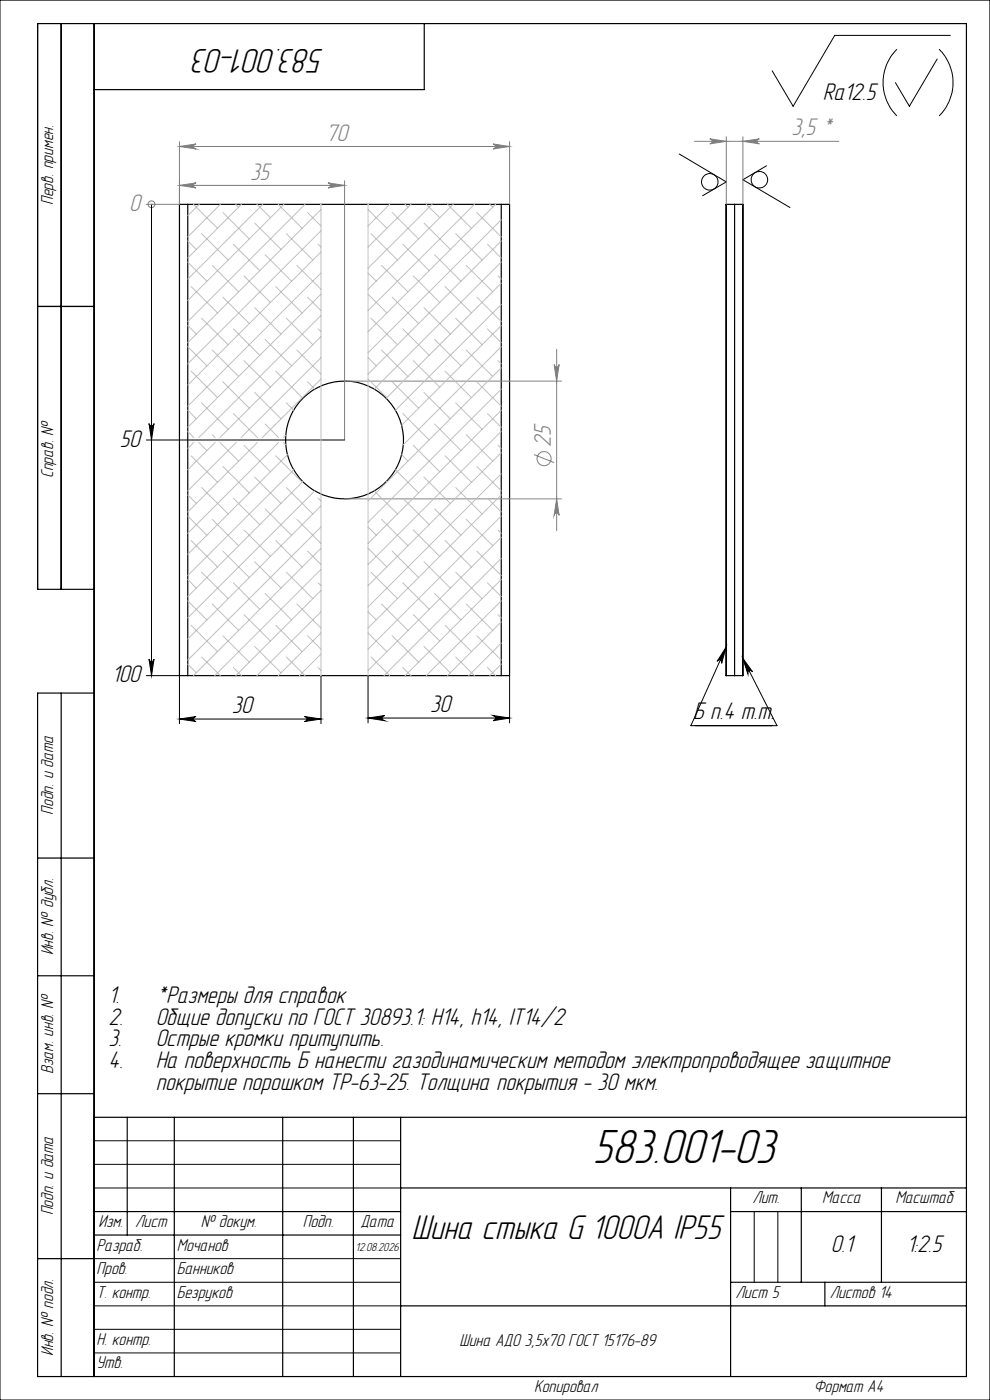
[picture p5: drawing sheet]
<svg xmlns="http://www.w3.org/2000/svg" width="210mm" height="297mm" viewBox="0 0 210 297" stroke-linecap="round" stroke-linejoin="round" font-family="sans-serif">
<g fill="none" stroke="#000" stroke-width=".25">
<path d="M13 5v120M20 5v287M90 5v14h-70M39.8 43.4h-1.7v99.9h1.7M39.8 43.4v99.9M39.8 43.4h66.5M106.3 43.4h1.8v99.9h-1.8M106.3 43.4v99.9M154.1 43.4h1.7M154.1 43.4v99.9M155.8 43.4h1.8M155.8 43.4v99.9"/>
<path d="M157.6 43.4v99.9M8 65h12M20 125h-12v-120h197v287h-197v-145h12M13 147v145M39.8 143.3h66.5M154.1 143.3h1.7M155.8 143.3h1.8M8 182h12M8 207h12M8 232h12M20 237h185M27 237v25"/>
<path d="M37 237v55M60 237v55M75 237v55M85 237v55M20 257h65M85 252h120M155 252v40M155 257h50M170 252v20M187 252v20M8 267h12M20 262h65"/>
<path d="M85 277h120M155 272h50M175 272v5"/>
<circle cx="73.1" cy="93.3" r="12.5"/>
</g>
<g fill="none" stroke="#808080" stroke-width=".21">
<path d="M38.1 39.3l3.5-.5a.53 .53 0 0 0-.5 .5 .53 .53 0 0 0 .5 .6zM38.1 31.1l3.5-.6a.53 .53 0 0 0-.5 .6 .53 .53 0 0 0 .5 .5zM38.1 30.1v13.2M38.1 39.3h35M38.1 31.1h70M69.6 38.8l3.5 .5-3.5 .6a.53 .53 0 0 0 .5-.6 .53 .53 0 0 0-.5-.5zM73.1 38.3v55M104.6 30.5l3.5 .6-3.5 .5a.53 .53 0 0 0 .5-.5 .53 .53 0 0 0-.5-.6zM108.1 30.1v13.2M147.3 30h30.6M150.6 29.5l3.5 .5-3.5 .5a.53 .53 0 0 0 .5-.5 .53 .53 0 0 0-.5-.5zM154.1 29v14.3"/>
<path d="M157.6 30l3.5-.5a.53 .53 0 0 0-.5 .5 .53 .53 0 0 0 .5 .5zM157.6 29v14.3M31 43.4h7.1M32.1 43.4h.1M117.5 77.3a.53 .53 0 0 0 .6 .6 .53 .53 0 0 0 .5-.6l-.5 3.6zM118.1 74.1v38.5M73.1 80.9h46M113.3 96.4l4.2 1.7M73.1 105.8h46M118.1 105.8l.5 3.5a.53 .53 0 0 0-.5-.5 .53 .53 0 0 0-.6 .5z"/>
<circle cx="32.1" cy="43.3" r=".72"/>
<circle cx="115.4" cy="97.3" r="1.48"/>
</g>
<g fill="none" stroke="#000" stroke-width=".21">
<path d="M0 0h210v297h-210zM190.3 10.4a10 10 0 0 0 0 14.2M198.8 12.5l-5.9 10-3-5M199.2 10.4a10 10 0 0 1 0 14.2M201.6 7.5h-24.5l-8.9 15-4.4-7.5M144.1 32.7l10 5.9-5.1 2.9M162.6 35.2l-5 2.9 10 5.9M32.1 43.4v99.9M31 93.3h42.1M31.6 89.8a.53 .53 0 0 0 .5 .6 .53 .53 0 0 0 .6-.6l-.6 3.5zM31.6 139.8a.53 .53 0 0 0 .5 .5 .53 .53 0 0 0 .6-.5l-.6 3.5zM154 137.3l-.9 3.4a.52 .52 0 0 0-.3-.7 .52 .52 0 0 0-.7 .3z"/>
<path d="M154 137.3l-7.5 16.6h18.3l-7.2-14.3M157.6 139.6l2 2.9a.55 .55 0 0 0-.7-.2 .55 .55 0 0 0-.3 .7zM31 143.3h7.1v10.2M38.1 152.5l3.5-.5a.53 .53 0 0 0-.5 .5 .53 .53 0 0 0 .5 .6zM38.1 152.5h30M64.6 152l3.5 .5-3.5 .6a.53 .53 0 0 0 .5-.6 .53 .53 0 0 0-.5-.5zM68.1 143.3v10.2M78.1 152.3l3.5-.5a.55 .55 0 0 0-.5 .5 .55 .55 0 0 0 .5 .6zM78.1 143.3v10M78.1 152.3h30M104.6 151.8l3.5 .5-3.5 .6a.55 .55 0 0 0 .5-.6 .55 .55 0 0 0-.5-.5zM108.1 143.3v10"/>
<path d="M20 242h65M20 247h65M20 252h65M160 257v15M165 257v15M20 267h65M20 272h65M20 277h65M20 282h65M20 287h65"/>
<circle cx="150.6" cy="38.6" r="1.75"/>
<circle cx="161.1" cy="38.1" r="1.74"/>
</g>
<g fill="none" stroke="#c0c0c0" stroke-width=".21">
<path d="M39.8 55.6l4.1 4.1M39.8 51.1l1.9 1.8M41 43.4l5.1 5M42.3 43.4l-2.5 2.4M42.8 49.6l5.6 5.6M45 56.3l5.6 5.6M46.7 43.4l-6.9 6.9M47.3 45.1l5.6 5.6M49.5 51.8l5.6 5.6M50 43.4l.6 .6M51.2 43.4l-11.4 11.3M51.8 58.5l5.6 5.7"/>
<path d="M54 47.3l5.6 5.6M54.5 43.4l2.9 2.8M55.7 43.4l-15.9 15.8M56.2 54l5.6 5.7M59 43.4l5.1 5M60.2 43.4l-20.4 20.3M60.7 49.6l5.7 5.6M63 56.3l5.1 5.1M64.7 43.4l-24.9 24.8M65.2 45.1l2.9 2.8M67.5 51.8l.6 .6M68 43.4h.1"/>
<path d="M68.1 43.4v99.9M68.1 44.4l-28.3 28.3M68.1 49l-28.3 28.2M68.1 53.4l-28.3 28.3M68.1 57.9l-28.3 28.3M78.1 43.4v99.9M78.1 57.9l1.7 1.8M78.1 44.4l4 4M78.2 43.4h-.1M78.7 49.6l5.6 5.6M80.9 56.3l5.6 5.6M82.7 43.4l-4.6 4.5"/>
<path d="M83.2 45.1l5.6 5.6M85.4 51.8l5.7 5.6M85.9 43.4l.6 .6M87.2 43.4l-9.1 9M87.7 58.5l5.6 5.7M89.9 47.3l5.6 5.6M90.4 43.4l2.9 2.8M91.7 43.4l-13.6 13.5M92.2 54l5.6 5.7M94.9 43.4l5.1 5M96.1 43.4l-18 18M96.7 49.6l5.6 5.6"/>
<path d="M98.9 56.3l5.6 5.6M100.6 43.4l-22.5 22.5M101.1 45.1l5.2 5.2M103.4 51.8l2.9 2.9M103.9 43.4l.6 .6M105.1 43.4l-27 27M105.6 58.5l.7 .7M106.3 51.1l-28.2 28.3M106.3 55.6l-26.9 26.9M106.3 46.6l-28.2 28.3M39.8 73.6l4.1 4M39.8 69.1l1.9 1.8"/>
<path d="M40.5 78.7l5.6 5.6M40.5 60.8l5.6 5.6M42.8 67.5l5.6 5.6M45 74.3l5.6 5.6M47.3 63l5.6 5.6M49.5 69.8l5.6 5.6M51.8 76.5l5.6 5.6M54 65.3l5.6 5.6M56.2 72l5.6 5.6M58.5 78.7l5.6 5.6M58.5 60.8l5.6 5.6M60.7 67.5l5.7 5.6"/>
<path d="M63 74.3l5.1 5.1M65.2 63l2.9 2.9M67.5 69.8l.6 .6M68.1 62.4l-28.3 28.3M68.1 66.9l-25.9 25.9M68.1 71.4l-21.5 21.4M68.1 75.9l-17 16.9M78.1 75.9l1.7 1.7M78.1 62.4l4 4M78.7 67.5l5.6 5.6M80.9 74.3l5.6 5.6M83.2 63l5.6 5.6"/>
<path d="M85.4 69.8l5.7 5.6M87.7 76.5l5.6 5.6M89.9 65.3l5.6 5.6M92.2 72l5.6 5.6M94.4 78.7l5.6 5.6M94.4 60.8l5.6 5.6M96.7 67.5l5.6 5.6M98.9 74.3l5.6 5.6M101.1 63l5.2 5.2M103.4 69.8l2.9 2.9M105.6 76.5l.7 .7M106.3 60.1l-24.4 24.4"/>
<path d="M106.3 64.6l-22.4 22.4M106.3 69.1l-21.1 21.1M106.3 78l-28.2 28.3M106.3 73.6l-20.8 20.8M39.8 87l1.9 1.9M39.8 91.5l1.3 1.3M40.5 96.7l5.6 5.6M41.1 93.8l-1.3 1.3M42.2 93.8l1.7 1.8M42.8 85.5l5.6 5.6M45 92.2l.6 .6M45.6 93.8l-5.8 5.9"/>
<path d="M46.6 93.8l4 4M47.3 99l5.6 5.6M47.3 81l5.6 5.6M49.5 87.7l5.1 5.1M50.1 93.8l-10.3 10.3M51.8 94.5l5.6 5.6M54 83.3l5.6 5.6M54.6 93.8l-14.8 14.8M56.2 90l2.9 2.8M58.5 96.7l5.6 5.6M59.1 93.8l-19.3 19.3M60.1 93.8l.5 .6"/>
<path d="M60.6 92.3l-.5 .5M60.7 85.5l1.6 1.5M61 96.4l-21.2 21.2M62.3 99.7l-22.5 22.4M65.2 81l1.6 1.5M68.1 80.4l-12.5 12.4M78.1 80.4l4 3.9M83.2 81l5.6 5.6M83.9 99.7l4.9 4.9M85.2 96.4l1.3 1.4M85.4 87.7l5.7 5.6M87.7 94.5l5.6 5.6"/>
<path d="M89.9 83.3l5.6 5.6M92.2 90l5.6 5.6M94.4 96.7l5.6 5.6M96.7 85.5l5.6 5.6M98.9 92.2l5.6 5.6M101.1 99l5.2 5.1M101.1 81l5.2 5.2M103.4 87.7l2.9 3M105.6 94.5l.7 .6M106.3 82.5l-28.2 28.3M106.3 87l-28.2 28.3M106.3 91.5l-28.2 28.3"/>
<path d="M106.3 96l-28.2 28.2M39.8 109.5l4.1 4.1M39.8 105l1.9 1.8M40.5 114.6l5.6 5.7M42.8 103.4l5.6 5.6M45 110.2l5.6 5.6M47.3 116.9l5.6 5.6M49.5 105.7l5.6 5.6M51.8 112.4l5.6 5.6M54 119.2l5.6 5.6M54 101.2l5.6 5.6M56.2 107.9l5.6 5.7"/>
<path d="M58.5 114.6l5.6 5.7M60.7 103.4l5.7 5.6M63 110.2l5.1 5.1M64.2 102.2l-24.4 24.4M65.2 116.9l2.9 2.9M66.8 104.1l-27 27M67.5 105.7l.6 .6M68.1 107.3l-28.3 28.3M68.1 111.8l-28.3 28.2M68.1 116.3l-27.1 27M78.1 116.3l4 4M78.1 111.8l1.7 1.8"/>
<path d="M79.4 104.1l4.9 4.9M80.9 110.2l5.6 5.6M81.9 102.2l.2 .1M83.2 116.9l5.6 5.6M85.4 105.7l5.7 5.6M87.7 112.4l5.6 5.6M89.9 119.2l5.6 5.6M89.9 101.2l5.6 5.6M92.2 107.9l5.6 5.7M94.4 114.6l5.6 5.7M96.7 103.4l5.6 5.6M98.9 110.2l5.6 5.6"/>
<path d="M101.1 116.9l5.2 5.2M103.4 105.7l2.9 2.9M105.6 112.4l.7 .7M106.3 100.5l-28.2 28.3M106.3 105l-28.2 28.2M106.3 109.5l-28.2 28.2M106.3 114l-28.2 28.2M106.3 118.5l-24.8 24.8M39.8 127.5l4.1 4M39.8 122.9l1.9 1.9M40.5 132.6l5.6 5.7M42.8 139.4l3.9 3.9"/>
<path d="M42.8 121.4l5.6 5.6M45 128.1l5.6 5.6M47.3 134.9l5.6 5.6M49.5 123.6l5.6 5.7M51.8 130.4l5.6 5.6M54 137.1l5.6 5.6M56.2 125.9l5.6 5.6M58.5 132.6l5.6 5.7M60.7 139.4l4 3.9M60.7 121.4l5.7 5.6M63 128.1l5.1 5.1M65.2 134.9l2.9 2.8"/>
<path d="M67.5 123.6l.6 .6M68.1 120.8l-22.6 22.5M68.1 125.3l-18.1 18M68.1 129.8l-13.6 13.5M68.1 134.3l-9.1 9M68.1 138.7l-4.6 4.6M78.1 134.3l4 4M78.1 129.8l1.7 1.7M78.7 139.4l4 3.9M78.7 121.4l5.6 5.6M80.9 128.1l5.6 5.6M83.2 134.9l5.6 5.6"/>
<path d="M85.4 123.6l5.7 5.7M87.7 130.4l5.6 5.6M89.9 137.1l5.6 5.6M92.2 125.9l5.6 5.6M94.4 132.6l5.6 5.7M96.7 139.4l3.9 3.9M96.7 121.4l5.6 5.6M98.9 128.1l5.6 5.6M101.1 134.9l5.2 5.1M103.4 123.6l2.9 3M105.6 130.4l.7 .7M106.3 122.9l-20.4 20.4"/>
<path d="M106.3 127.5l-15.9 15.8M106.3 131.9l-11.4 11.4M106.3 136.4l-6.9 6.9M39.8 140.9l1.9 1.8M49.5 141.6l1.7 1.7M67.5 141.6l.6 .6M68.1 143.2l-.1 .1M85.4 141.6l1.8 1.7M103.4 141.6l1.7 1.7M106.3 140.9l-2.4 2.4"/>
</g>
<path d="M157.6 139.6l2 2.9a.55 .55 0 0 0-.7-.2 .55 .55 0 0 0-.3 .7zM154 137.3l-.9 3.4a.52 .52 0 0 0-.3-.7 .52 .52 0 0 0-.7 .3z" fill="#000"/>
<g fill="#808080">
<path d="M69.6 38.8l3.5 .5-3.5 .6a.53 .53 0 0 0 .5-.6 .53 .53 0 0 0-.5-.5zM38.1 39.3l3.5-.5a.53 .53 0 0 0-.5 .5 .53 .53 0 0 0 .5 .6z"/>
<path d="M38.1 31.1l3.5-.6a.53 .53 0 0 0-.5 .6 .53 .53 0 0 0 .5 .5zM104.6 30.5l3.5 .6-3.5 .5a.53 .53 0 0 0 .5-.5 .53 .53 0 0 0-.5-.6zM150.6 29.5l3.5 .5-3.5 .5a.53 .53 0 0 0 .5-.5 .53 .53 0 0 0-.5-.5zM157.6 30l3.5-.5a.53 .53 0 0 0-.5 .5 .53 .53 0 0 0 .5 .5z"/>
<path d="M117.5 77.3a.53 .53 0 0 0 .6 .6 .53 .53 0 0 0 .5-.6l-.5 3.6zM118.1 105.8l.5 3.5a.53 .53 0 0 0-.5-.5 .53 .53 0 0 0-.6 .5z"/>
</g>
<g fill="#000">
<path d="M31.6 139.8a.53 .53 0 0 0 .5 .5 .53 .53 0 0 0 .6-.5l-.6 3.5zM31.6 89.8a.53 .53 0 0 0 .5 .6 .53 .53 0 0 0 .6-.6l-.6 3.5z"/>
<path d="M64.6 152l3.5 .5-3.5 .6a.53 .53 0 0 0 .5-.6 .53 .53 0 0 0-.5-.5zM38.1 152.5l3.5-.5a.53 .53 0 0 0-.5 .5 .53 .53 0 0 0 .5 .6z"/>
<path d="M78.1 152.3l3.5-.5a.55 .55 0 0 0-.5 .5 .55 .55 0 0 0 .5 .6zM104.6 151.8l3.5 .5-3.5 .6a.55 .55 0 0 0 .5-.6 .55 .55 0 0 0-.5-.5z"/>
</g>
<text font-size="10.5" x="125.8" y="246.7">583.001-03</text>
<g font-size="7.5">
<text x="68.7" y="10.5" transform="rotate(-180 68.7 10.5)">583.001-03</text>
<text x="87.3" y="262.8">Шина стыка G 1000А IP55</text>
</g>
<g font-size="5.3">
<text x="174.5" y="21.3">Ra12.5</text>
<text x="25.4" y="94.8">50</text>
<text x="23.7" y="144.8">100</text>
<text x="49.2" y="151.3">30</text>
<text x="91.2" y="151.1">30</text>
<text x="147" y="152.6">Б п.4 т.т.</text>
<text x="23" y="212.8">1.</text>
<text x="33" y="212.8">*Размеры для справок</text>
<text x="23" y="217.4">2.</text>
<text x="23" y="222">3.</text>
<text x="33" y="222">Острые кромки притупить.</text>
<text x="33" y="217.4">Общие допуски по ГОСТ 30893.1: H14, h14, IT14/2</text>
<text x="23" y="226.6">4.</text>
<text x="33" y="226.6">На поверхность Б нанести газодинамическим методом электропроводящее защитное</text>
<text x="33" y="231.2">покрытие порошком ТР-63-25. Толщина покрытия - 30 мкм.</text>
<text x="176.2" y="265.6">0.1</text>
<text x="192.3" y="265.6">1:2.5</text>
</g>
<g font-size="5.3" fill="#808080">
<text x="69.1" y="29.8">70</text>
<text x="167.9" y="28.7">3,5 *</text>
<text x="53.1" y="38.1">35</text>
<text x="27.4" y="44.8">0</text>
<text x="116.9" y="94.8" transform="rotate(-90 116.9 94.8)">25</text>
</g>
<g font-size="3.8">
<text x="11.2" y="43.5" transform="rotate(-90 11.2 43.5)">Перв. примен.</text>
<text x="11.3" y="101.4" transform="rotate(-90 11.3 101.4)">Справ. №</text>
<text x="11.2" y="172.8" transform="rotate(-90 11.2 172.8)">Подп. и дата</text>
<text x="11.3" y="202.7" transform="rotate(-90 11.3 202.7)">Инв. № дубл.</text>
<text x="11.2" y="227.8" transform="rotate(-90 11.2 227.8)">Взам. инв. №</text>
<text x="11.2" y="257.8" transform="rotate(-90 11.2 257.8)">Подп. и дата</text>
<text x="159.6" y="255.2">Лит.</text>
<text x="174.4" y="255.2">Масса</text>
<text x="189.9" y="255.2">Масштаб</text>
<text x="20.9" y="260.3">Изм.</text>
<text x="28.7" y="260.3">Лист</text>
<text x="42.6" y="260.3">№ докум.</text>
<text x="64.2" y="260.3">Подп.</text>
<text x="76.5" y="260.3">Дата</text>
<text x="20.5" y="265.3">Разраб.</text>
<text x="37.5" y="265.4">Мочанов</text>
<text x="20.5" y="275.3">Т. контр.</text>
<text x="20.5" y="270.2">Пров.</text>
<text x="37.5" y="270.4">Банников</text>
<text x="37.5" y="275.4">Безруков</text>
<text x="156" y="275.3">Лист 5</text>
<text x="176" y="275.3">Листов 14</text>
<text x="11.3" y="287.7" transform="rotate(-90 11.3 287.7)">Инв. № подл.</text>
<text x="20.5" y="285.2">Н. контр.</text>
<text x="97.5" y="285.5">Шина АДО 3,5х70 ГОСТ 15176-89</text>
<text x="20.5" y="290.2">Утв.</text>
<text x="113.3" y="295.3">Копировал</text>
<text x="172.6" y="295.3">Формат А4</text>
</g>
<text font-size="2.6" x="75.4" y="265.4">12.08.2026</text>
</svg>
